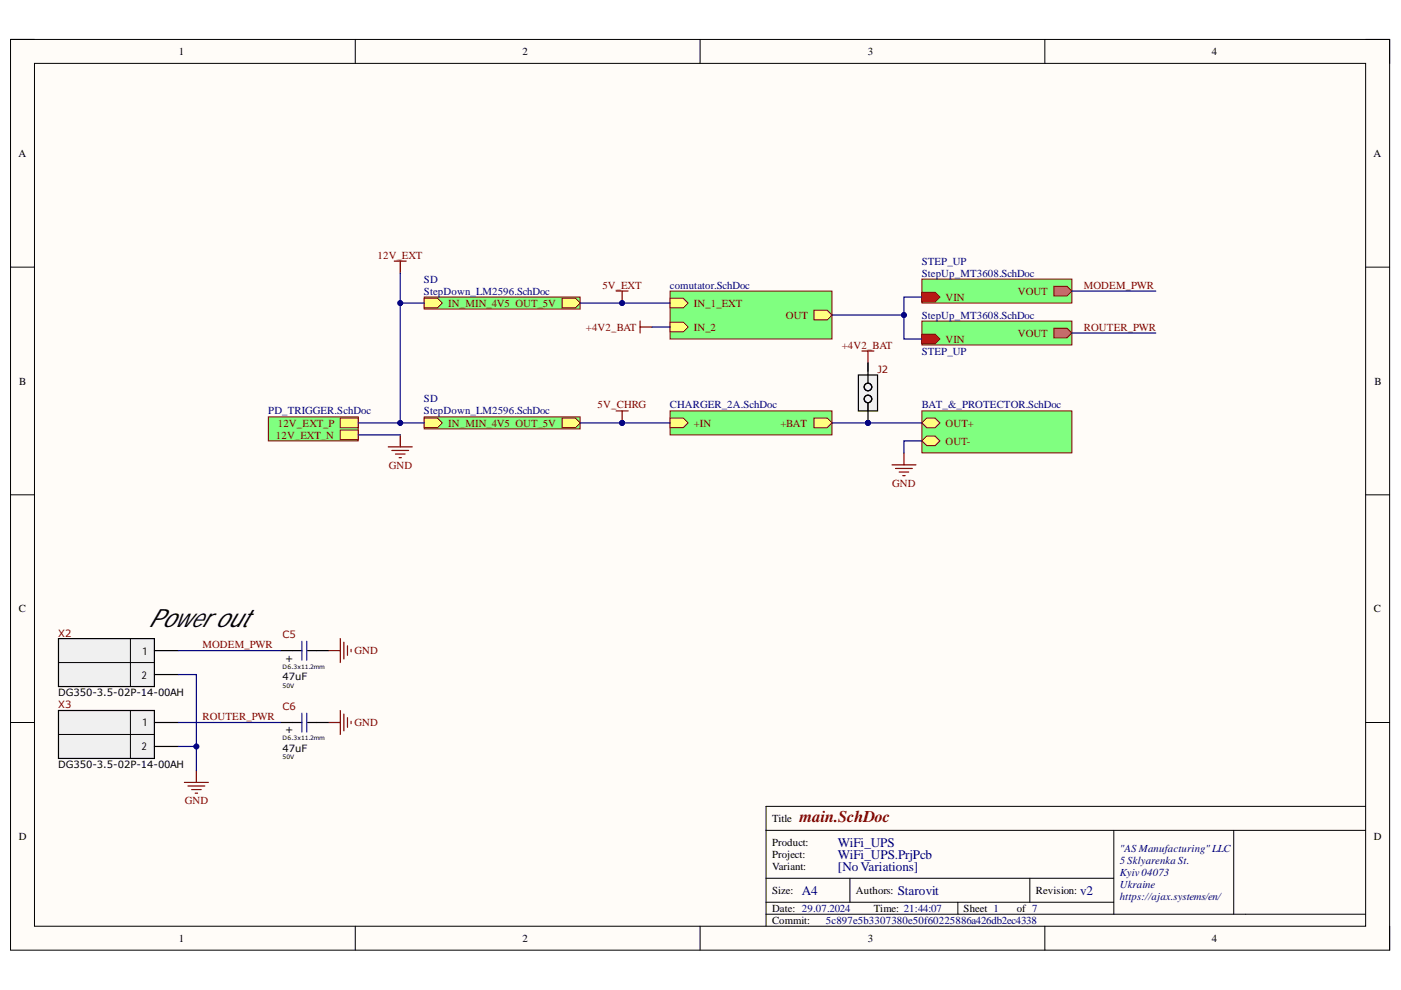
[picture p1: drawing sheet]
<svg xmlns="http://www.w3.org/2000/svg" width="297mm" height="210mm" viewBox="0 0 297 210" stroke-linecap="round" stroke-linejoin="round" font-family="sans-serif">
<path d="M2.2 8.4h292.4v193.1h-292.4z" fill-rule="evenodd" fill="#fffcf8"/>
<path d="M2.2 8.4h292.4v193.1h-292.4z" fill="none" stroke="#000" stroke-width=".21"/>
<path d="M7.3 13.4h282.2v183h-282.2z" fill-rule="evenodd" fill="#fffcf8"/>
<g fill="none" stroke="#000" stroke-width=".21">
<path d="M2.2 8.4h5.1M7.3 13.4h282.2v183h-282.2zM75.3 8.4v5M148.4 8.4v5M221.5 8.4v5M289.5 8.4h5.1v5M2.2 56.6h5.1M289.5 56.6h5.1M2.2 104.9h5.1M289.5 104.9h5.1M2.2 153.2h5.1M289.5 153.2h5.1"/>
<path d="M162.4 176.1h127.1M236.1 176.1v17.7M261.6 176.1v17.7M289.5 171h-127.1v25.4M75.3 196.4v5.1M148.4 196.4v5.1M162.4 186.2h73.7M162.4 193.8h127.1M162.4 191.3h73.7M180.2 186.2v5.1M203.1 191.3v2.5M218.3 186.2v5.1"/>
<path d="M221.5 196.4v5.1M294.6 196.4v5.1"/>
</g>
<path d="M39.1 165.9h5.1M39.9 166.7h3.5M40.6 167.4h2.1M41.4 168.2h.5M41.6 163.3v2.6" fill="none" stroke="#800000" stroke-width=".25"/>
<path d="M195.5 59.2h31.8v5.1h-31.8z" fill-rule="evenodd" fill="#80ff80"/>
<path d="M195.5 59.2h31.8v5.1h-31.8z" fill="none" stroke="#800000" stroke-width=".21"/>
<path d="M195.5 62h2.8l1 1-1 1h-2.8z" fill-rule="evenodd" fill="#f00"/>
<path d="M195.5 62h2.8l1 1-1 1h-2.8z" fill="none" stroke="#800000" stroke-width=".21"/>
<path d="M223.4 60.7h2.8l1.1 1-1.1 1h-2.8z" fill-rule="evenodd" fill="#e06666"/>
<path d="M223.4 60.7h2.8l1.1 1-1.1 1h-2.8z" fill="none" stroke="#800000" stroke-width=".21"/>
<path d="M69.6 137.9h2.5M72.1 135.4v5.1M72.9 136.2v3.5M73.7 136.9v2.1M74.4 137.7v.5M69.6 153.2h2.5M72.1 150.6v5.1M72.9 151.4v3.6M73.7 152.2v2M74.4 152.9v.5" fill="none" stroke="#800000" stroke-width=".25"/>
<path d="M142.1 87.1h34.3v5.1h-34.3z" fill-rule="evenodd" fill="#80ff80"/>
<path d="M142.1 87.1h34.3v5.1h-34.3z" fill="none" stroke="#800000" stroke-width=".21"/>
<path d="M172.6 88.6h2.8l1 1.1-1 1h-2.8z" fill-rule="evenodd" fill="#ffff80"/>
<path d="M172.6 88.6h2.8l1 1.1-1 1h-2.8z" fill="none" stroke="#800000" stroke-width=".21"/>
<path d="M142.1 88.6h2.8l1 1.1-1 1h-2.8z" fill-rule="evenodd" fill="#ffff80"/>
<path d="M142.1 88.6h2.8l1 1.1-1 1h-2.8z" fill="none" stroke="#800000" stroke-width=".21"/>
<path d="M12.4 135.4h20.3v10.2h-20.3z" fill-rule="evenodd" fill="#f0f0f0"/>
<path d="M12.4 135.4h20.3v10.2h-20.3zM32.7 137.9h5.1M32.7 143h5.1" fill="none" stroke="#000" stroke-width=".25"/>
<path d="M27.7 135.4v10.2M12.4 140.5h20.3" fill="none" stroke="#000" stroke-width=".21"/>
<path d="M12.4 150.6h20.3v10.2h-20.3z" fill-rule="evenodd" fill="#f0f0f0"/>
<path d="M59.4 137.9h4.6M65 137.9h4.6M12.4 150.6h20.3v10.2h-20.3zM32.7 158.3h5.1M32.7 153.2h5.1M59.4 153.2h4.6M65 153.2h4.6" fill="none" stroke="#000" stroke-width=".25"/>
<path d="M12.4 155.7h20.3M27.7 150.6v10.2" fill="none" stroke="#000" stroke-width=".21"/>
<path d="M64 136v4M65 136v4M64 151.2v4M65 151.2v4" fill="none" stroke="#150cd4" stroke-width=".25"/>
<path d="M135.7 68.1v2.5M135.7 69.3h2.6" fill="none" stroke="#800000" stroke-width=".25"/>
<path d="M142.1 61.7h34.3v10.2h-34.3z" fill-rule="evenodd" fill="#80ff80"/>
<path d="M142.1 61.7h34.3v10.2h-34.3z" fill="none" stroke="#800000" stroke-width=".21"/>
<path d="M142.1 63.2h2.8l1 1.1-1 1h-2.8z" fill-rule="evenodd" fill="#ffff80"/>
<path d="M142.1 63.2h2.8l1 1.1-1 1h-2.8z" fill="none" stroke="#800000" stroke-width=".21"/>
<path d="M142.1 68.3h2.8l1 1-1 1.1h-2.8z" fill-rule="evenodd" fill="#ffff80"/>
<path d="M142.1 68.3h2.8l1 1-1 1.1h-2.8z" fill="none" stroke="#800000" stroke-width=".21"/>
<path d="M172.6 65.8h2.8l1 1-1 1h-2.8z" fill-rule="evenodd" fill="#ffff80"/>
<path d="M172.6 65.8h2.8l1 1-1 1h-2.8z" fill="none" stroke="#800000" stroke-width=".21"/>
<path d="M130.6 87.1h2.6M131.9 87.1v2.6" fill="none" stroke="#800000" stroke-width=".25"/>
<circle cx="131.9" cy="89.7" r=".51" fill="#000080"/>
<circle cx="131.9" cy="89.7" r=".51" fill="none" stroke="#000080" stroke-width=".21"/>
<path d="M195.5 87.1h31.8v8.9h-31.8z" fill-rule="evenodd" fill="#80ff80"/>
<path d="M195.5 87.1h31.8v8.9h-31.8z" fill="none" stroke="#800000" stroke-width=".21"/>
<path d="M195.5 89.7l1-1.1h1.8l1 1.1-1 1h-1.8z" fill-rule="evenodd" fill="#ffff80"/>
<path d="M195.5 89.7l1-1.1h1.8l1 1.1-1 1h-1.8z" fill="none" stroke="#800000" stroke-width=".21"/>
<path d="M195.5 93.5l1-1h1.8l1 1-1 1h-1.8z" fill-rule="evenodd" fill="#ffff80"/>
<path d="M195.5 93.5l1-1h1.8l1 1-1 1h-1.8z" fill="none" stroke="#800000" stroke-width=".21"/>
<path d="M189.1 98.6h5.1M189.9 99.3h3.5M191.7 96v2.6M190.6 100.1h2.1M191.4 100.8h.5" fill="none" stroke="#800000" stroke-width=".25"/>
<path d="M56.9 88.4h19.1v5.1h-19.1z" fill-rule="evenodd" fill="#80ff80"/>
<path d="M56.9 88.4h19.1v5.1h-19.1z" fill="none" stroke="#800000" stroke-width=".21"/>
<path d="M72.1 88.6h3.9v2.1h-3.9z" fill-rule="evenodd" fill="#ffff80"/>
<path d="M72.1 88.6h3.9v2.1h-3.9z" fill="none" stroke="#800000" stroke-width=".21"/>
<path d="M72.1 91.2h3.9v2h-3.9z" fill-rule="evenodd" fill="#ffff80"/>
<path d="M72.1 91.2h3.9v2h-3.9z" fill="none" stroke="#800000" stroke-width=".21"/>
<path d="M83.6 55.4h2.5M84.9 55.4v2.5M82.3 94.7h5.1M83.1 95.5h3.5M83.8 96.3h2.1M84.6 97h.5M84.9 92.2v2.5" fill="none" stroke="#800000" stroke-width=".25"/>
<path d="M89.9 63h33.1v2.5h-33.1z" fill-rule="evenodd" fill="#80ff80"/>
<path d="M89.9 63h33.1v2.5h-33.1z" fill="none" stroke="#800000" stroke-width=".21"/>
<path d="M89.9 63.2h2.8l1.1 1.1-1.1 1h-2.8z" fill-rule="evenodd" fill="#ffff80"/>
<path d="M89.9 63.2h2.8l1.1 1.1-1.1 1h-2.8z" fill="none" stroke="#800000" stroke-width=".21"/>
<path d="M119.2 63.2h2.8l1 1.1-1 1h-2.8z" fill-rule="evenodd" fill="#ffff80"/>
<path d="M119.2 63.2h2.8l1 1.1-1 1h-2.8z" fill="none" stroke="#800000" stroke-width=".21"/>
<path d="M130.6 61.7h2.6M131.9 61.7v2.6" fill="none" stroke="#800000" stroke-width=".25"/>
<circle cx="131.9" cy="64.3" r=".51" fill="#000080"/>
<circle cx="131.9" cy="64.3" r=".51" fill="none" stroke="#000080" stroke-width=".21"/>
<path d="M195.5 68.1h31.8v5h-31.8z" fill-rule="evenodd" fill="#80ff80"/>
<path d="M195.5 68.1h31.8v5h-31.8z" fill="none" stroke="#800000" stroke-width=".21"/>
<path d="M195.5 70.9h2.8l1 1-1 1h-2.8z" fill-rule="evenodd" fill="#f00"/>
<path d="M195.5 70.9h2.8l1 1-1 1h-2.8z" fill="none" stroke="#800000" stroke-width=".21"/>
<path d="M223.4 69.6h2.8l1.1 1-1.1 1h-2.8z" fill-rule="evenodd" fill="#e06666"/>
<path d="M223.4 69.6h2.8l1.1 1-1.1 1h-2.8z" fill="none" stroke="#800000" stroke-width=".21"/>
<path d="M89.9 88.4h33.1v2.5h-33.1z" fill-rule="evenodd" fill="#80ff80"/>
<path d="M89.9 88.4h33.1v2.5h-33.1z" fill="none" stroke="#800000" stroke-width=".21"/>
<path d="M89.9 88.6h2.8l1.1 1.1-1.1 1h-2.8z" fill-rule="evenodd" fill="#ffff80"/>
<path d="M89.9 88.6h2.8l1.1 1.1-1.1 1h-2.8z" fill="none" stroke="#800000" stroke-width=".21"/>
<path d="M119.2 88.6h2.8l1 1.1-1 1h-2.8z" fill-rule="evenodd" fill="#ffff80"/>
<path d="M119.2 88.6h2.8l1 1.1-1 1h-2.8z" fill="none" stroke="#800000" stroke-width=".21"/>
<path d="M182.8 74.4h2.5M184 74.4v2.6" fill="none" stroke="#800000" stroke-width=".25"/>
<circle cx="184" cy="89.7" r=".51" fill="#000080"/>
<circle cx="184" cy="89.7" r=".51" fill="none" stroke="#000080" stroke-width=".21"/>
<path d="M182 79.5h4.1v7.6h-4.1z" fill-rule="evenodd" fill="#f0f0f0"/>
<g fill="none" stroke="#000" stroke-width=".25">
<path d="M182 79.5h4.1v7.6h-4.1zM184 77v2.5M184 87.1v2.6"/>
<circle cx="184" cy="84.6" r=".8"/>
<circle cx="184" cy="82" r=".8"/>
</g>
<path d="M184 77v1.7M184 85.3v1.8" fill="none" stroke="#000" stroke-width=".21"/>
<circle cx="184" cy="89.7" r=".51" fill="#000080"/>
<circle cx="184" cy="89.7" r=".51" fill="none" stroke="#000080" stroke-width=".21"/>
<path d="M184 79.5v1.8M184 85.3v1.8" fill="none" stroke="#000" stroke-width=".25"/>
<path d="M227.3 61.7h17.7M227.3 70.6h17.7M37.8 153.2h21.6M37.8 158.3h3.8" fill="none" stroke="#000080" stroke-width=".25"/>
<circle cx="41.6" cy="158.3" r=".51" fill="#000080"/>
<circle cx="41.6" cy="158.3" r=".51" fill="none" stroke="#000080" stroke-width=".21"/>
<path d="M37.8 137.9h21.6M37.8 143h3.8v20.3" fill="none" stroke="#000080" stroke-width=".25"/>
<circle cx="41.6" cy="158.3" r=".51" fill="#000080"/>
<circle cx="41.6" cy="158.3" r=".51" fill="none" stroke="#000080" stroke-width=".21"/>
<path d="M138.3 69.3h3.8M131.9 89.7h10.2" fill="none" stroke="#000080" stroke-width=".25"/>
<circle cx="131.9" cy="89.7" r=".51" fill="#000080"/>
<circle cx="131.9" cy="89.7" r=".51" fill="none" stroke="#000080" stroke-width=".21"/>
<path d="M123 64.3h19.1M76 92.2h8.9M195.5 93.5h-3.8v2.5" fill="none" stroke="#000080" stroke-width=".25"/>
<circle cx="131.9" cy="64.3" r=".51" fill="#000080"/>
<circle cx="131.9" cy="64.3" r=".51" fill="none" stroke="#000080" stroke-width=".21"/>
<path d="M123 89.7h8.9" fill="none" stroke="#000080" stroke-width=".25"/>
<circle cx="131.9" cy="89.7" r=".51" fill="#000080"/>
<circle cx="131.9" cy="89.7" r=".51" fill="none" stroke="#000080" stroke-width=".21"/>
<path d="M84.9 64.3h5" fill="none" stroke="#000080" stroke-width=".25"/>
<circle cx="84.9" cy="64.3" r=".51" fill="#000080"/>
<circle cx="84.9" cy="64.3" r=".51" fill="none" stroke="#000080" stroke-width=".21"/>
<path d="M84.9 89.7h5" fill="none" stroke="#000080" stroke-width=".25"/>
<circle cx="84.9" cy="89.7" r=".51" fill="#000080"/>
<circle cx="84.9" cy="89.7" r=".51" fill="none" stroke="#000080" stroke-width=".21"/>
<path d="M84.9 57.9v31.8h-8.9" fill="none" stroke="#000080" stroke-width=".25"/>
<circle cx="84.9" cy="89.7" r=".51" fill="#000080"/>
<circle cx="84.9" cy="89.7" r=".51" fill="none" stroke="#000080" stroke-width=".21"/>
<circle cx="84.9" cy="64.3" r=".51" fill="#000080"/>
<circle cx="84.9" cy="64.3" r=".51" fill="none" stroke="#000080" stroke-width=".21"/>
<path d="M176.4 89.7h19.1" fill="none" stroke="#000080" stroke-width=".25"/>
<circle cx="184" cy="89.7" r=".51" fill="#000080"/>
<circle cx="184" cy="89.7" r=".51" fill="none" stroke="#000080" stroke-width=".21"/>
<path d="M195.5 63h-3.8v3.8h-15.3" fill="none" stroke="#000080" stroke-width=".25"/>
<circle cx="191.7" cy="66.8" r=".51" fill="#000080"/>
<circle cx="191.7" cy="66.8" r=".51" fill="none" stroke="#000080" stroke-width=".21"/>
<path d="M191.7 66.8v5.1h3.8" fill="none" stroke="#000080" stroke-width=".25"/>
<circle cx="191.7" cy="66.8" r=".51" fill="#000080"/>
<circle cx="191.7" cy="66.8" r=".51" fill="none" stroke="#000080" stroke-width=".21"/>
<text font-size="5.3" x="31.4" y="133">Power out</text>
<text font-size="3.5" fill="#800000" x="169.5" y="174.3">main.SchDoc</text>
<g font-size="2.8" fill="#000080">
<text x="177.6" y="179.6">WiFi_UPS</text>
<text x="177.6" y="182.1">WiFi_UPS.PrjPcb</text>
<text x="177.6" y="184.6">[NoVariations]</text>
<text x="170" y="189.7">A4</text>
<text x="190.3" y="189.7">Starovit</text>
<text x="229" y="189.7">v2</text>
</g>
<g font-size="2.3">
<text x="37.9" y="11.7">1</text>
<text x="110.8" y="11.7">2</text>
<text x="184" y="11.7">3</text>
<text x="256.9" y="11.7">4</text>
<text x="3.9" y="33.3">A</text>
<text x="291.2" y="33.3">A</text>
<text x="4.1" y="81.5">B</text>
<text x="291.4" y="81.5">B</text>
<text x="4" y="129.8">C</text>
<text x="291.3" y="129.8">C</text>
<text x="30" y="143.9">2</text>
<text x="30.2" y="138.8">1</text>
<text x="30.2" y="154">1</text>
<text x="30" y="159.1">2</text>
<text x="4" y="178.1">D</text>
<text x="163.7" y="174.3">Title</text>
<text x="163.7" y="179.4">Product:</text>
<text x="291.3" y="178.1">D</text>
<text x="163.7" y="181.9">Project:</text>
<text x="163.7" y="184.5">Variant:</text>
<text x="163.7" y="189.5">Size:</text>
<text x="181.5" y="189.5">Authors:</text>
<text x="219.6" y="189.5">Revision:</text>
<text x="163.7" y="193.3">Date: 29.07.2024</text>
<text x="163.7" y="195.9">Commit:</text>
<text x="185.3" y="193.3">Time: 21:44:07</text>
<text x="204.3" y="193.3">Sheet 1</text>
<text x="215.6" y="193.3">of 7</text>
<text x="37.9" y="199.7">1</text>
<text x="110.8" y="199.7">2</text>
<text x="184" y="199.7">3</text>
<text x="256.9" y="199.7">4</text>
</g>
<g font-size="2.3" fill="#800000">
<text x="80.1" y="54.9">12V_EXT</text>
<text x="95" y="65">IN_MIN_4V5 OUT_5V</text>
<text x="127.7" y="61.2">5V_EXT</text>
<text x="147.1" y="65">IN_1_EXT</text>
<text x="200.5" y="63.8">VIN</text>
<text x="215.8" y="62.5">VOUT</text>
<text x="229.8" y="61.2">MODEM_PWR</text>
<text x="124.2" y="70.1">+4V2_BAT</text>
<text x="147.1" y="70.1">IN_2</text>
<text x="166.6" y="67.6">OUT</text>
<text x="215.8" y="71.4">VOUT</text>
<text x="229.8" y="70.1">ROUTER_PWR</text>
<text x="178.5" y="73.9">+4V2_BAT</text>
<text x="200.5" y="72.7">VIN</text>
<text x="126.7" y="86.6">5V_CHRG</text>
<text x="58.5" y="93">12V_EXT_N</text>
<text x="58.9" y="90.5">12V_EXT_P</text>
<text x="95" y="90.5">IN_MIN_4V5 OUT_5V</text>
<text x="147.1" y="90.5">+IN</text>
<text x="165.5" y="90.5">+BAT</text>
<text x="200.5" y="90.5">OUT+</text>
<text x="200.5" y="94.3">OUT-</text>
<text x="82.4" y="99.4">GND</text>
<text x="189.2" y="103.2">GND</text>
<text x="42.9" y="137.4">MODEM_PWR</text>
<text x="75.2" y="138.7">GND</text>
<text x="42.9" y="152.7">ROUTER_PWR</text>
<text x="75.2" y="154">GND</text>
<text x="39.2" y="170.5">GND</text>
</g>
<g font-size="2.3" fill="#000080">
<text x="89.9" y="60">SD</text>
<text x="195.4" y="56.2">STEP_UP</text>
<text x="195.4" y="58.7">StepUp_MT3608.SchDoc</text>
<text x="89.9" y="62.5">StepDown_LM2596.SchDoc</text>
<text x="142" y="61.2">comutator.SchDoc</text>
<text x="195.4" y="67.6">StepUp_MT3608.SchDoc</text>
<text x="195.4" y="75.2">STEP_UP</text>
<text x="56.9" y="87.9">PD_TRIGGER.SchDoc</text>
<text x="89.9" y="85.3">SD</text>
<text x="89.9" y="87.9">StepDown_LM2596.SchDoc</text>
<text x="142" y="86.6">CHARGER_2A.SchDoc</text>
<text x="195.4" y="86.6">BAT_&amp;_PROTECTOR.SchDoc</text>
<text x="237.4" y="180.7">&quot;AS Manufacturing&quot; LLC</text>
<text x="237.4" y="183.2">5 Sklyarenka St.</text>
<text x="237.4" y="185.7">Kyiv 04073</text>
<text x="237.4" y="188.3">Ukraine</text>
<text x="237.4" y="190.8">https://ajax.systems/en/</text>
<text x="175.1" y="195.9">5c897e5b3307380e50f60225886a426db2ec4338</text>
</g>
<g font-size="2.1" fill="#800000">
<text x="186" y="79.1">J2</text>
<text x="12.4" y="135">X2</text>
<text x="59.9" y="135.3">C5</text>
<text x="12.4" y="150.2">X3</text>
<text x="59.9" y="150.5">C6</text>
</g>
<g font-size="2.1">
<text x="62" y="140.5" transform="rotate(-90 62 140.5)">+</text>
<text x="12.4" y="147.7">DG350-3.5-02P-14-00AH</text>
<text x="59.9" y="144.1">47uF</text>
<text x="62" y="155.7" transform="rotate(-90 62 155.7)">+</text>
<text x="59.9" y="159.3">47uF</text>
<text x="12.4" y="162.9">DG350-3.5-02P-14-00AH</text>
</g>
<g font-size="1.3">
<text x="59.9" y="141.7">D6.3x11.2mm</text>
<text x="59.9" y="145.8">50V</text>
<text x="59.9" y="157">D6.3x11.2mm</text>
<text x="59.9" y="161">50V</text>
</g>
</svg>
